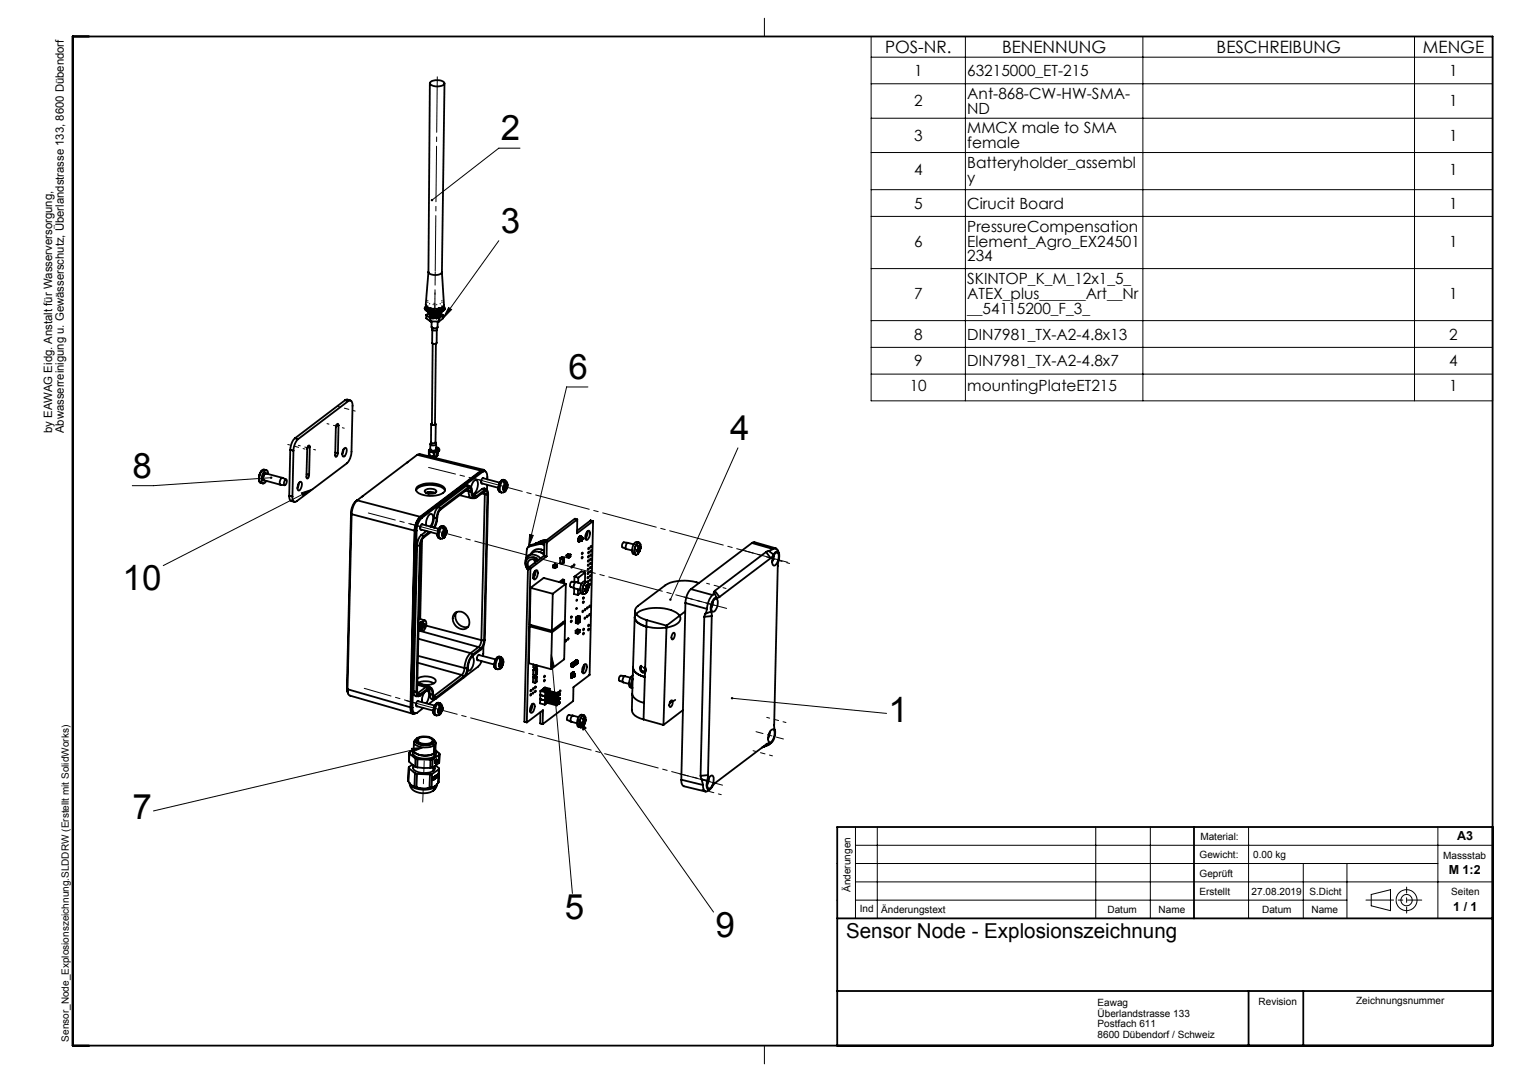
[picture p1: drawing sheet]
<svg xmlns="http://www.w3.org/2000/svg" width="420mm" height="297mm" viewBox="0 0 420 297" stroke-linecap="round" stroke-linejoin="round" font-family="sans-serif">
<g fill="none" stroke="#000" stroke-width=".27">
<path d="M210 5v5M239.3 10h170.7v100h-170.7zM239.3 15.7h170.7M265.2 10v100M313.9 10v100M388.5 10v100M239.3 23h170.7M239.3 32.5h170.7M142.8 40.7h-5.8l-18.3 14.2M239.3 41.9h170.7M239.3 52.1h170.7M239.3 59.4h170.7"/>
<path d="M137 66.1l-15.3 21.3M239.3 73.7h170.7M123.2 84.4l.8 .6-2.3 2.4zM239.3 88h170.7M239.3 95.4h170.7M161.5 106.2h-5.9l-10.4 43.9M239.3 102.7h170.7M74.5 131.1l-32.3 2.2h-5.9M82.8 135.3l3.2-1.1-2.7 2zM86 134.2l-41.2 21.1M202.7 122.9l-18.6 41.7M145.5 146.7l1 .3-1.3 3.1z"/>
<path d="M151.4 179.7l5.8 65.5M151.4 179.7l.9 3.2-1 .2zM158.7 197.4l37.3 53M158.7 197.4l2.3 2.4-.8 .6zM201.1 191.7l42.4 4.1M113 205.4l3.4-.3-3.1 1.3zM116.4 205.1l-74.2 17.5M229.8 237h.2M235 232h175M235 237h160M235 227v25.1M241 227v25.1"/>
<path d="M301 227v25.1M316 227v25.1M343 227v25.1M358 237v15.1M370 237v15.1M395 227v25.1M229.8 247.1h.2M235 242.1h175M235 247.1h135M376.7 245.5l5.3-1.3v5.8l-5.3-1.4zM210 287v5"/>
<circle cx="386.4" cy="247.1" r="1.55"/>
<circle cx="386.4" cy="247.1" r="2.87"/>
</g>
<path d="M119.4 87.4l.1-7M386.4 243.5v7.1" fill="none" stroke="#000" stroke-width=".27" stroke-dasharray="15.2 1.3 1.3 1.3" stroke-dashoffset="13.6"/>
<path d="M117.5 86.6v-4.2M117.5 87v-4.1M118 87.4v-4.1M118.9 87.7l.1-4.2M119.2 87.3v-4.1M119.9 87.7l.1-4.2M120.9 87.4v-4.1M121.4 86.6v-4.2M121.4 87.1v-4.2" fill="none" stroke="#000" stroke-width=".27" stroke-dasharray="15.2 1.3 1.3 1.3" stroke-dashoffset="15.1"/>
<path d="M120.1 20.8l-.5 53.9" fill="none" stroke="#000" stroke-width=".27" stroke-dasharray="15.2 1.3 1.3 1.3" stroke-dashoffset="-.2"/>
<path d="M119.4 85.7l.2-11" fill="none" stroke="#000" stroke-width=".27" stroke-dasharray="15.2 1.3 1.3 1.3" stroke-dashoffset="11.6"/>
<path d="M212.8 153.5l-8.2-2.3M196.2 166.1l-8.3-2.2M195.1 214.5l-8.3-2.1" fill="none" stroke="#000" stroke-width=".27" stroke-dasharray="15.2 1.3 1.3 1.3" stroke-dashoffset="12.9"/>
<path d="M213.5 150.9l-5.3-1.4M216.9 154.7l-5.3-1.5M199.4 161.5l-5.3-1.4M215.9 198.3l-5.3-1.4M198.1 218.1l-5.3-1.4M212.2 207.5l-5.3-1.4" fill="none" stroke="#000" stroke-width=".27" stroke-dasharray="15.2 1.3 1.3 1.3" stroke-dashoffset="14.4"/>
<path d="M207.7 200.8l7.5 2.1" fill="none" stroke="#000" stroke-width=".27" stroke-dasharray="15.2 1.3 1.3 1.3" stroke-dashoffset="13.2"/>
<path d="M129.5 131.1l86.8 23.2M112.7 143.8l86.9 23.2M111.6 192.3l86.9 23.2" fill="none" stroke="#000" stroke-width=".27" stroke-dasharray="15.2 1.3 1.3 1.3" stroke-dashoffset=".8"/>
<path d="M117.7 128.3l14.8 3.7M101.2 140.8l14.6 3.8M100.1 188.9l14.5 4.2" fill="none" stroke="#000" stroke-width=".27" stroke-dasharray="15.2 1.3 1.3 1.3" stroke-dashoffset="7.6"/>
<path d="M116.5 208.8l-.4 11.4" fill="none" stroke="#000" stroke-width=".27" stroke-dasharray="15.2 1.3 1.3 1.3" stroke-dashoffset="11.5"/>
<path d="M89.8 116.3l4.8 1.2M92.8 111.6l4.8 1.2M79.1 122l4.7 1.3M82 122.2l4.7 1.3" fill="none" stroke="#000" stroke-width=".27" stroke-dasharray="15.2 1.3 1.3 1.3" stroke-dashoffset="14.7"/>
<path d="M375.2 247.1h15.3" fill="none" stroke="#000" stroke-width=".27" stroke-dasharray="15.2 1.3 1.3 1.3" stroke-dashoffset="7.7"/>
<g fill="none" stroke="#000" stroke-width=".5">
<path d="M20 10h390v277h-390zM118.1 22.8l-.4 51.9M118.3 22.5a3.5 3.5 0 0 1 3.7 .1l.1 .3a2.84 2.84 0 0 1-4 .1zM122.1 22.9l-.7 51.8a2.53 2.53 0 0 1-3.7 0M117.7 74.6l-.8 9a2.02 2.02 0 0 0 2.4 1.2h.7a2.13 2.13 0 0 0 2-1.1l-.6-9M116.7 84.6v.1a3.8 3.8 0 0 0 4.7 .8 .88 .88 0 0 0 .8-.9M117 84l-.3 .6a2.67 2.67 0 0 0 2.8 1.2l.7-.1a2.03 2.03 0 0 0 2-1.1l-.4-.6M117.1 86.5l1.2 .8M117.1 86.5v.9l1.2 .8M117.1 84.1v.2l.6 .6M117.2 84.4l-.1 .5 .4 .5M117.4 85.5a4.6 4.6 0 0 0 4.1 0"/>
<path d="M117.4 84.6v.4l.3-.1M117.4 84.6l-.1 .2M117.4 84.6h.1M117.7 84.9l.6 .3M117.9 85.4h.1M117.9 85.3v.1M117.9 86.1h.1M118 85.6l.1 .3 .8 .2 1.5-.1M118 86.1l.1 .3 .8 .3 1.4-.2M118 85.7l.1 .3 .8 .2 1.5-.2M118 85.4h.1M118 85.3l.3 .2"/>
<path d="M118 85.9v.3l.5 .3 .9 .1 .9-.2M118 85.8l-.9 .7M118.1 86.4l.1 .4 .5 .2M118.2 85.2l-.3 .1M118.3 84.6v.1M118.3 87.3v.9M118.3 87.3h2.3M118.3 88.2l2.3 .1M118.3 84.7h.1M118.3 84.7v.5M118.3 85.2h.1M118.3 85.2l.8 .2"/>
<path d="M118.3 85.2l1.2 .1 1.1-.1M118.3 85.2l-.4 .2M118.5 86.6h.1M118.5 86.1h1.4M118.6 88.2l-.1 1.5a1.18 1.18 0 0 0 1.7 .1v-1.5M118.6 89.8l.1 .7M118.7 90.5a.93 .93 0 0 0 1.3 0M118.7 90.5v3.6a.81 .81 0 0 0 1.2 0l.1-3.6M118.9 94.3l-.3 22.2 .4 .1 .5-.2 .2-22.1M119.1 85.3l-.1 .4-1.1-.3M119.8 85.3l.2 .4M120.1 86.1l-.1 .1"/>
<path d="M120.1 86.6h-1.5M120.2 89.8l-.2 .7M120.3 85.2l-.5 .2M120.3 86.9l-1.6 .1M120.3 87h-1.6M120.3 86.4v.1M120.3 86.9v.1M120.4 85.5l-.5 .2M120.4 85.5v.1M120.4 86h.1M120.5 84.7h.1M120.5 86.4a1.83 1.83 0 0 1-2.2 .1"/>
<path d="M120.5 85.8l-.1 .2M120.5 85.9l-.8 .4h-.9l-.5-.2M120.5 85.2l.4 .2M120.5 85.4v.1M120.6 84.7v.5M120.6 87.3v1M120.6 85.2h.1M120.6 85.3l-.2 .2M120.6 84.7h.1M120.7 85.2l.2 .1M120.7 85.8l-.3 .2M120.7 85.3l-.3 .3"/>
<path d="M120.8 86.1l.1 .1M120.9 86l-.6 .4M120.9 86.4l-.6 .5M120.9 86.4l-.6 .6M120.9 85.4h.1M120.9 85.9l.8 .6M120.9 85.9l-.6 .6M120.9 85.3l.1 .1M120.9 85.3v.1M121 85.4l-1 .3M121.5 84.6h.1M121.5 84.6v.4l-.4-.1"/>
<path d="M121.5 84.6l.1 .2M121.6 84.4l.1 .2a.67 .67 0 0 1-.4 .9M121.7 86.5l-1.1 .8M121.7 86.5v.9l-1.1 .9M121.7 84.2l-.5 .7-.6 .3M92.4 116.6l.6 .2M93 116.8l-.1-.4h-.3l-.3 .9-.1 8.1 .4-.2 .2-.8M93 116.8l-.2 7.6M94.8 109.9l.6-.2 .9 .2M94.8 109.9l.9 .2M94.8 109.9l-13.8 10.4M95.7 110.1l.6-.1 .5 1-.2 13a4.7 4.7 0 0 1-1.3 3.2l-13.8 10.4a.75 .75 0 0 1-.9 0 .75 .75 0 0 1-.3-.9v-.4"/>
<path d="M95.7 110.1l-13.8 10.4M118.4 116.4v5M118.6 116.2l-.1 .1a.63 .63 0 0 0 .6 .5 .63 .63 0 0 0 .6-.3l-.2-.3M119.7 116.4l-.1 5M71.8 129.3a3.4 3.4 0 0 0-.6 2.5M72.3 128.9a2.84 2.84 0 0 0-.9 3.5M72.5 131.8h.1M72.5 131.8l4.5 1.3M73.1 130v-.1a1.21 1.21 0 0 0-.5 2M73.2 129.1l-.6-.2a2.53 2.53 0 0 0-1 3.6l.6 .2M73.7 130.1l-.4-1a1.8 1.8 0 0 0-1.4 2v1l.3 .6a.94 .94 0 0 0 1-.7M77.1 133.1l1.1 .1"/>
<path d="M77.6 131.2a1.33 1.33 0 0 0-.5 1.9M77.6 131.2l-4.6-1.2a1.44 1.44 0 0 0-.5 1.8M77.6 131.2l1 .4M78.4 131.7l.1-.1a.93 .93 0 0 1-.4 1.6l-.1-.7zM79.4 136.1l.4 1.3 1.1 .4M79.4 136.1l.9 .2M79.7 123.5l.9 .2M79.7 123.5l-.3 12.6M80.6 123.7l-.3 12.6M81 120.3a4.7 4.7 0 0 0-1.3 3.2M81 120.3l.9 .2M81.9 120.5a4.5 4.5 0 0 0-1.3 3.2"/>
<path d="M82.1 132.6l-.4 1.4M82.3 132.3l.3-.1a1.7 1.7 0 0 1-.5 2.5 1.6 1.6 0 0 1 .2-2.4zM84.2 130.2l.7 .1M84.6 122.6l.5 .1M85.1 122.7l-.2-.4-.5 .7-.1 8.3 .4-.1 .2-.9M85.1 122.7l-.2 7.6M92.1 124.2l.7 .2M94.4 123.3l-.4 1.4M94.4 123.3l.5-.4a1.7 1.7 0 0 1-.5 2.4 1.57 1.57 0 0 1 0-2zM98.1 137.3a4.1 4.1 0 0 0-1.7 3.6M98.1 137.3a5.5 5.5 0 0 0-1.5 3.8M98.1 137.3l17.3 4.5"/>
<path d="M99.7 136.2l-.3 .1M112 126.9l-.2 .1M114.3 134.6a4.5 4.5 0 0 1 4.5-1.5l.8 .1a3.2 3.2 0 0 1 2.6 1.5M114.6 133.7a7 7 0 0 1 7.4 .1 1.05 1.05 0 0 1 .2 1.1 1.05 1.05 0 0 1-1 .7 7.4 7.4 0 0 1-6.5-.5 .93 .93 0 0 1-.1-1.4zM114.6 124.8l-16.5 12.5M114.6 124.8l17.6 4.4M115.3 124.7l-.7 .1M115.3 124.6l2.6 .7M116.7 134.6a2.64 2.64 0 0 1 3.2 .2 1.55 1.55 0 0 1-2.1 .7 .89 .89 0 0 1-1.1-.9zM117 135.3l1.3-.3 1.2 .3M117.5 135.1l-.1 .3M117.8 123.8v1.3"/>
<path d="M117.8 125.2h.1M117.8 125.2l.1 .1M117.9 123.8l-.1 1.4M117.9 135l-.1 .5M117.9 123.5v.3M117.9 125.3h.1M117.9 123.7l1.2 .3M117.9 123.7v.1M117.9 125.3l1.2 .3M117.9 123.5l.1 .1M118 123.6l-.1 .1M118 125.4l1.1 .3"/>
<path d="M118 123.6l1.2 .3M118.1 124.1a.69 .69 0 0 1 1 .3 .69 .69 0 0 1-.6 .9l-.6-.5zM118.1 124.1a.74 .74 0 0 0 0 .9 .74 .74 0 0 0 .9 .2M118.2 123.3l-.3 .2M118.2 121.9v1.5a1.18 1.18 0 0 0 1.6 0v-1.4M118.3 123.3v.1a.93 .93 0 0 0 1.4 .1M118.4 121.4a.81 .81 0 0 0 1.2 0M118.4 121.4l-.2 .5M119.1 125.6l.2 .1M119.1 124l.1 .1M119.2 123.9l-.1 .1M119.2 125.6h.2"/>
<path d="M119.2 124.1v1.5M119.2 123.9h.1M119.2 125.6h-.1M119.3 123.9l.1 .1M119.3 125.7l13.6 3.3M119.4 124.1h-.2M119.4 124.1v1.5M119.4 125.6l-.1 .1M119.4 124v.1M119.6 121.4l.2 .5a.98 .98 0 0 1-1.6 0M119.8 123.2l.2 .1zM119.8 123l.6 .6-.1 .7"/>
<path d="M119.8 123a.58 .58 0 0 1 .8 .2 .58 .58 0 0 1-.2 .8M120 123.3l.2 .1M120.1 123.3l-.8 .6M120.1 125.1l-.8 .6M120.1 125.1h.1M120.2 123.5h.1M120.2 123.4l-.8 .6M120.2 123.4v1.6M120.2 125l-.1 .1M120.2 123.5v1.5M120.2 123.6v.8M120.4 139.2a3.9 3.9 0 0 0-1.2 2.9"/>
<path d="M120.4 139.2l.6 .3M121 139.5a3.7 3.7 0 0 0-1.1 2.7M126.3 135.9l3.2 .8M127.9 134.7l.8 .2M128 133.4l.4-.2 .9 .4M128 133.4l-7.6 5.8M128 133.4l.7 .3M128.6 134.2l.1 .7M128.7 133.7l.4-.1 .3 .1 .2 .5a1.98 1.98 0 0 0 .8 2.2l.5-.2M128.7 133.7l-7.7 5.8M128.7 134.9l.1 1a.99 .99 0 0 0 .8 .9h.7M128.7 134.9l.8 .1"/>
<path d="M129.4 133.7a2.31 2.31 0 0 1 1.3-2 1.43 1.43 0 0 1 .5 2 2.03 2.03 0 0 1-1.4 1.9M129.5 135l-.2-.9-.3-.2-.3 .2-7.7 5.8a4 4 0 0 0-1 3.3l-.7 1.6M129.5 135v.9l.4 .7 .4 .2 3.1-2 .4 .4 .1 .5M130.2 135.9l-.3 .1M130.2 135.9l.7 .3M132.2 129.2l.5-.3 .6 .5M132.2 129.2l-16.8 12.6M132.2 129.4l-16.8 12.7M132.2 129.4l.4 .1M132.3 132.7l4.6 1.2M132.4 135.4l.8 .2M132.5 134.2l.6 .3"/>
<path d="M132.5 134.2l-2.3 1.7M132.6 129.5l.5-.2a2.01 2.01 0 0 1 .7 2.3M132.6 129.5l-16.7 12.7M132.7 131.3l4.6 1.2M132.8 131.3a.91 .91 0 0 0-.4 1.4h.1M133 134.9l.2 .7M133.1 134.1l-.6 .1M133.1 134.5l.4-.1 .3 .1 .3 1.1-.9 40.1a4.8 4.8 0 0 1-3.3 4.3 5.3 5.3 0 0 0-1.5 4.1l-.6 1.4-.3 .4-7.7 5.9-.4 .1-.3-.1-.3-1.1M133.1 134.1l.6 .3M133.1 134.5l-2.2 1.7M133.2 135.6l.7 .1M133.2 135.6l-1 40.1"/>
<path d="M133.2 129.3l-.6-.1-.4 .2M133.8 133.1v1.4M133.9 135.7l-.9 40.1M136.9 134.2l.4 .9M137.3 135.1l.4 .1M137.8 131.9a2.91 2.91 0 0 0-.8 2.8M138.2 134.2l.1 .1M138.3 133.8h.1M138.3 134.3h-.1M138.3 133.9l.4 .1M138.3 133.8v.5M138.3 133.8l-.1 .5"/>
<path d="M138.3 133.9l.3 .2M138.3 133.8l.7 .2M138.4 132.2l.3 .5M138.4 132.2h.1M138.6 134.9h.1M138.6 131.8a1.94 1.94 0 0 1 .2 3M138.6 131.8a2.43 2.43 0 0 0-1.1 3.3h.9M138.6 131.8a.83 .83 0 0 0-1.2 .6l-.4 1.1a1.53 1.53 0 0 0 .3 1.6M138.6 134.1h.1M138.6 132.1l.3 .4M138.6 134.8h.1M138.6 133.6l-.3 .2"/>
<path d="M138.6 134.1l-.4 .1M138.6 132.1v.5M138.6 132l.4 .5M138.6 132l-.2 .2M138.6 134.8l-.3 .3M138.6 134.1l.1 .1M138.6 133.6h.1M138.6 132h.1M138.6 132v.1M138.6 134l.1 .2M138.6 134.1l-.4 .2M138.6 134v.1"/>
<path d="M138.7 132.7l-.5 1.4 .1 .6 .3 .1M138.7 132.7v.6M138.7 132.7h.1M138.7 133.6l.4 .1M138.7 133.1l.3 .1M138.7 133.3l-.1 .3M138.7 134.2l-.1 .6M138.7 133.4l.6 .1M138.8 134.8l-.2 .1M138.8 133.2l.2 .1M138.9 134.6h.1M138.9 134.6l-.3 .3"/>
<path d="M138.9 132.5h.1M138.9 134.6l-.1 .2M138.9 132.5l.1 .7M139 132.5l.3 .1 .1 .6-.5 1.4M139 133.2l.1 .1M139 134h.1M139 132.5v.6M139 134l-.1 .6M139 133.1l.1 .1M139 133.1v.1M139.1 133.7l-.1 .3M139.1 133.7h.1"/>
<path d="M139.1 133.3h-.1M139.1 133.2v.1M139.3 133.5h.1M139.3 133.5l-.2 .2M139.3 133h.1M139.3 133v.5M139.3 133l-.2 .2M96.4 140.9l.2 .2M96.4 140.9l-1.1 48M96.6 141.1l17.3 4.6M96.6 141.1l-1.1 48.1M113.9 145.7l-1.2 48.5"/>
<path d="M114 145.6l-1.1 48.5M114 145.6l.4 .1M114.4 145.7l-1.1 48.5M114.6 149.7l-1 40.1M114.6 149.7l.7 .1M115.3 149.8l-.9 40.1M115.4 141.8a5.3 5.3 0 0 0-1.5 3.9M115.4 142.1a5.3 5.3 0 0 0-1.4 3.5M115.4 142.1l.5 .1M115.6 149.2l-.5 20.7M115.6 145.3l4.6 1.3M115.7 146.9a3.9 3.9 0 0 0-1.1 2.8"/>
<path d="M115.7 146.9l.7 .3M115.9 142.2a4.9 4.9 0 0 0-1.5 3.5M115.9 148.1l-.5 21.8M116 143.9l4.5 1.3M116.1 144a.86 .86 0 0 0-.5 1.4h.1M116.4 147.2a3.7 3.7 0 0 0-1.1 2.6M117.1 144.2a3.1 3.1 0 0 1 1.3-3.2 2.44 2.44 0 0 1-.1 3.4l-.1 .1M117.2 145.8l-1.5 1.1M118 146l-1.6 1.2M118.3 146.1a4.2 4.2 0 0 0-2.7 2.9l-1 40.8 .2 .8 .2 .1 .4-.1M119.2 142.1l-.1 .9-.7 1.6M119.2 142.1l.7 .1"/>
<path d="M119.9 142.2l-.1 1-.6 1.6M120.2 146.9l.1 .5 .3 .3M120.2 146.7l.2 .8 .2 .2M120.2 146.7l.1 .7M120.6 147.7l.4 .1M121 147.8h.1M121.1 144.5l-.7 .9-.2 1.3M121.5 146.5h.1M121.5 146.9v.1M121.5 146.9h.1M121.5 146.6l.4 .1M121.5 146.5v.5"/>
<path d="M121.5 146.5l.7 .2M121.6 147.8h-.6M121.6 144.8l.4 .6M121.6 144.8l.1 .1M121.7 144.9l.2 .5M121.7 144.9h.1M121.8 147.6h.1M121.9 144.5a1.94 1.94 0 0 1 .2 3M121.9 144.6l.3 .6M121.9 144.6l-.3 .2M121.9 147.5l-.4 .3M121.9 144.5a.86 .86 0 0 0-1.3 .6l-.4 1.6"/>
<path d="M121.9 146.7v.1M121.9 144.6v.1M121.9 144.7l.2 .5M121.9 147.4v.1M121.9 144.5a2.4 2.4 0 0 0-.9 3.3M121.9 146.3l-.4 .2M121.9 146.7l-.4 .2M121.9 144.7l-.2 .2M121.9 144.7v.6M121.9 146.8l.1 .1M121.9 146.3h.1M121.9 145.4h.1"/>
<path d="M121.9 146.7l.1 .2M121.9 146.7h.1M121.9 145.4l.1 .6M121.9 146.8l-.4 .2M122 145.4l-.5 1.4 .1 .5 .3 .2M122 146.3l.3 .1M122 146.9h.1M122 146.9l-.1 .6M122 145.8h.2M122 146l-.1 .3M122 146.1h.6M122.1 147.5l-.2 .1"/>
<path d="M122.1 147.2h.1M122.1 147.2l-.3 .4M122.1 145.9l.2 .1M122.1 145.2h.1M122.1 145.2l.1 .6M122.2 147.2l-.1 .3M122.2 145.2a1.32 1.32 0 0 1 0 2M122.2 146.7h.1M122.2 145.2l.1 .6M122.2 146.7l-.1 .5M122.2 145.8l.1 .2M122.3 146.7l-.1 .5"/>
<path d="M122.3 145.8l.1 .1M122.3 145.8h-.1M122.3 145.9v.1M122.3 145.9h.1M122.3 146.4l-.1 .3M122.3 146.4h.1M122.4 145.9l-.1 .1M122.4 146.4l-.1 .3M122.6 146.1h.1M122.6 146.1l-.3 .3M122.6 146.2l-.2 .2M122.6 145.7v.4"/>
<path d="M122.6 145.7v.5M122.6 145.7l-.2 .2M145 155.9l-1 42.2 .7 .2M145 155.9l.7 .2M145.1 155.9h-.1M145.1 155.9l.7 .1M145.2 150.1l-.5 .5-.2 2.7M145.7 156.1l-1 42.2M145.8 156l-.1 .1M146.5 157.6l.5 .1M146.6 157.5h.4M146.8 153.6l.2 .8"/>
<path d="M146.8 156.9h.3M146.9 156.8l.5-.3a1.71 1.71 0 0 1-.7 2.5l-.3-1zM147 156.7v.9l-.5 1.1M147.2 149.1l-.2 .2M147.5 154a1.46 1.46 0 0 0-2-.2 1.46 1.46 0 0 0-.3 2M148.2 151.5h.2M148.5 149.3l.8 .2M148.5 149.3l-3.3 .8M148.5 153.2a2.32 2.32 0 0 0-2.9-.8 2.32 2.32 0 0 0-1.2 2.8l.6 1.2a1.96 1.96 0 0 1-.5-2.3 1.96 1.96 0 0 1 2.1-1.1l1.3 .7M148.6 151.6l.9 .4M148.6 150.8l.2 .1M149.1 148.8l.4 .1"/>
<path d="M149.1 148.8l-3.3 .8-.6 .5M149.1 148.8l-.6 .5M149.3 149.5l.2 .2M149.4 148.6h.3M149.4 148.6l-2.2 .5M149.4 148.6l-.4 .2M149.4 152.5l-4.3 3.4M149.4 152.5l.7 .2M149.5 152.3a2.86 2.86 0 0 0-4.5 .3M149.5 151.2a2.38 2.38 0 0 0-3.6 .8M149.5 149.3l-.2 .2M149.5 148.7l-.1 3.8"/>
<path d="M149.5 148.7l.7 .2M150 148.3l-1 .1-1 .5M150.1 148.3a2.62 2.62 0 0 0-2.1 .6M150.1 152.7l-4.3 3.3M150.2 148.9l-.1 3.8M151.9 155.2l.6 .2M151.9 155.2v.6l.6 .1M152.5 155.4v.5M153 155v.6l-.5 .3M153 155l-.5 .4M153 155l-.6-.2-.5 .4M153.9 153.2l-.1 1.4 .7 .2"/>
<path d="M153.9 153.2l.6 .2M154.5 153.4v1.4M155 153l-.5 .4M155 153l-.1 1.4-.4 .4M155 153l-.7-.1-.4 .3M155 159.2l-1 .7M155 159.2v1M155 159.2l-.4-.1-1 .7M155.6 152.4l.6 .2M155.6 152.4v.6l.6 .1M156.2 152.6v.5M156.7 152.2l-.5 .4"/>
<path d="M156.7 152.2l-.6-.2-.5 .4M156.7 152.2v.6l-.5 .3M157.1 155.4v.3l-.1 .1zM157.7 154.9l.1 .1-.2 .4zM157.8 158.3l1.1 .3M157.8 158.3v1.4M158.2 159.8l-1.1-.1a1 1 0 0 0-.4 1.3l1.1 .5M158.6 142.6l-8.4 6.3M158.6 142.6l-.1 3.8 4.4-3.3M158.6 142.6l-.7-.2-8.4 6.3M158.9 148.1h.1M158.9 158.6l-.1 1.4"/>
<path d="M158.9 148.6l.2 .1M158.9 147.7v.3M158.9 148.1v.5M158.9 148v.1M158.9 147.7h.2M158.9 148h.1M159 147.5l-.1 .2M159 148.7l.1 .1M159 148l-.1 .3v-.2M159 147.5l.1 .1M159 148l-.1 .1M159 147.4v.1"/>
<path d="M159 147.5h.1M159 147.4h.1M159.1 148.7h.1M159.1 147.7v1M159.1 148.7v.1M159.1 147.4v.1M159.1 147.6v.1M159.4 147.7l.2-.2-.3 .3v.6zM159.4 148.5h.2M159.5 148.5l-.4 .2M159.5 147.1l.2 .1M159.5 147.1l-.5 .3"/>
<path d="M159.5 147.2l-.4 .3M159.5 147.1l-.4 .3M159.5 147.1v.1M159.6 147.5a.57 .57 0 0 0-.3 .9M159.6 148.1v.1M159.6 147.2l.2 .3M159.6 147.5a.53 .53 0 0 0-.4 .4 .53 .53 0 0 0 .2 .5M159.6 147.9h.1M159.6 147.2l-.5 .4M159.7 147.5a.69 .69 0 0 0-.3 1M159.7 147.5l.2 .1M159.7 147.9l.1 .2"/>
<path d="M159.7 147.9l-.1 .3M159.8 147.6a.46 .46 0 0 1 .2 .5 .46 .46 0 0 1-.4 .4zM159.8 147.5h.1M159.8 147.7a.44 .44 0 0 1 .1 .4 .44 .44 0 0 1-.3 .3zM159.8 148.1h.1M159.8 148.1l-.2 .1M159.9 152.8l.1 .3-.2 .2zM159.9 151.7l.2 .1-.3 .3zM160 147.7l-.1-.1a.47 .47 0 0 0-.4 .4 .47 .47 0 0 0 .3 .5M160.3 159.6l1 .1a2.36 2.36 0 0 0-.9 3.4l-.7-.2a2.44 2.44 0 0 1 .6-3.3zM160.7 157.1l-1-.3-1.9 1.5M160.7 157.1l-1.8 1.5"/>
<path d="M160.7 157.1v2.5M160.9 159.8h.3a2.18 2.18 0 0 1-.2 2.9l-.6 .4a2.57 2.57 0 0 1 .5-3.3zM161.3 145.9l.4-.2a1.71 1.71 0 0 1-.7 2.5l-.2-1zM161.3 159.8l.2-.3v.4M161.4 145.8l-.1 .9-.5 1.2M161.4 158.4l.2 .1-.2 .3zM161.5 157.2l-.1 .4zM161.5 156.1l.1 .2-.1 .2zM161.6 153.8l.1 .3-.2 .1zM161.6 154.9l-.1 .5zM161.6 152.6l.1 .3-.2 .2zM161.7 151.5l-.1 .4z"/>
<path d="M161.7 150.4l.1 .2-.2 .2zM162 159.1h.2l-.2 .4zM162.1 157.9l.1 .2-.2 .2zM162.1 154.5l.2 .1-.1 .3zM162.1 156.7l.1 .2-.1 .3zM162.2 142.9l.7 .1M162.2 142.9l-3.7 2.8M162.2 142.9l.7 .2M162.2 152.2h.1l-.1 .4zM162.2 153.3l.1 .2-.2 .2zM162.2 155.6l-.1 .4zM162.2 149.9l.2 .1-.1 .3z"/>
<path d="M162.3 151l-.1 .4zM162.9 143l-.9 42.2-4.5 3.4-.1 3.8-8.4 6.4M162.9 143v.1M172 150.7l1.6 .4M172.5 149a1.24 1.24 0 0 0-.5 1.7M172.5 149l-1.1-.1a.97 .97 0 0 0-.4 1.3l1 .5M172.5 149l1.6 .4M174.6 148.8l.9 .1a2.33 2.33 0 0 0-.8 3.4l-.7-.2a2.28 2.28 0 0 1 .6-3.3zM174.9 149.3l.6-.4a2.03 2.03 0 0 1 .1 2.5l-.4 .7-.5 .2a2.45 2.45 0 0 1 .2-3zM175.3 150l.2-.2 .2 .6 .2-.4v.5l-.5 1.2 .1-.6-.5 .2a.41 .41 0 0 1 0-.4 .41 .41 0 0 1 .4-.2zM206.6 149l.5-.2 6 1.7M206.6 149l5.8 1.7"/>
<path d="M206.6 149l-16.8 12.7M210.4 151.5l-14 10.7M210.4 151.5l1.3 1.7M211.1 151.2l-.7 .3M211.1 151.2l1.4 1M211.7 153.2l-14.1 10.7M212.4 150.7l-1.3 .5M212.4 150.7l.4-.2a1.36 1.36 0 0 1 1.1 1.3M212.5 152.2a1.02 1.02 0 0 1 1.2-.8 3.9 3.9 0 0 1 0 3.2l-1 45.3a3.7 3.7 0 0 1-1.1 4.2h-.3M212.5 152.2l-.8 1M212.6 152.3l-.5 2M213 151.8l.6-.1a2.77 2.77 0 0 1-.9 3.6l-.3-.1a2.97 2.97 0 0 1 .6-3.4z"/>
<path d="M114.9 175.3l14.4 4M115 172.9l1 .3M115 173.1l16.4 4.5M115 169.8l1.8 .5M115.5 173.1l.5 .1M115.6 170.7a1.95 1.95 0 0 0-.1 2.4M115.6 170.7l.4 .2M115.6 170.7l-.1 2.4M116 170.9l.6-.6a1.33 1.33 0 0 1 .3 2l-.4 .6-.5 .3M116 170.9v2.3M116.4 171.2a.61 .61 0 0 1 .3 .6 .61 .61 0 0 1-.5 .5l-.1-.3zM117.1 171.7l15.1 4"/>
<path d="M124.9 168.3a2.7 2.7 0 0 1 3.3 .6 2.7 2.7 0 0 1 .2 3.4 2.73 2.73 0 0 1-3-.2 2.73 2.73 0 0 1-1-2.8zM125.4 168a2.83 2.83 0 0 0 .3 3 2.83 2.83 0 0 0 2.9 1M129.3 179.3a5.7 5.7 0 0 0-1.7 4.1M129.3 179.3l.6 .3M129.9 179.6a5.7 5.7 0 0 0-1.6 3.9M131.4 177.6l-2.1 1.7M131.4 177.6l.7 .3M131.6 179.8l4.6 1.2M131.7 179.8a.93 .93 0 0 0-.5 1.5l.1-.1M132.1 177.9l-2.2 1.7M132.2 175.7l-.2 1.1-.6 .8M132.2 175.7l.8 .1"/>
<path d="M132.8 177.3l-.1 2.8M133 175.8a2.93 2.93 0 0 1-.9 2.1M145.5 171.9l-.2 10.2 6.1 1.6M145.5 171.9l6.1 1.7M145.7 161.4l-.2 10.1 6.1 1.6M145.7 161.4l6.1 1.6M145.9 171.6l-.4 .3M151.6 173.6l-.2 10.1M151.8 163l-.2 10.1M154.8 170.7l.4 .1M155.2 170.8l-.2 10.2-3.6 2.7M155.2 170.8l-3.6 2.8"/>
<path d="M155.4 175.7h.1l-.1 .4zM155.4 160.3l-3.6 2.7M155.4 160.3l-.2 10.1-3.6 2.7M155.4 160.3l-6.1-1.7-3.6 2.8M156 175.2l.2 .1-.2 .3zM156.8 170.4h.2l-.2 .4zM156.9 169.2l.2 .1-.3 .3zM157.7 161.5v1.6l1.1 .2M158.1 173.1v.7l.6 .2M158.1 173.1l.6 .2M158.2 170.4l.6 .1M158.2 170.4v.6l.6 .2"/>
<path d="M158.2 169.5v.6l.6 .2M158.2 169.5l.6 .1M158.3 166.9l.1 .3zM158.4 164.6h.1l-.1 .4zM158.4 170.2l-.2 .2M158.7 173.3v.7M158.8 161.8v1.5M158.8 170.5v.7M158.8 169.6v.7M159.1 170l.2 .1M159.3 172.9l-.7-.1-.5 .3M159.3 172.9l-.6 .4"/>
<path d="M159.3 172.9l-.1 .7-.5 .4M159.3 169.2l-.5-.2-.6 .5M159.3 169.2l-.5 .4M159.3 169.2v.7l-.5 .4M159.3 170.1v.7l-.5 .4M159.3 170.1l-.5 .4M159.5 162.7l-.7 .6M159.8 160.2l-1.5-.4a1.17 1.17 0 0 0-.5 1.7l1.5 .4M160 167.7h.2l-.2 .4zM160.2 165.1h.1l-.1 .5zM160.2 173.7h.2l-.2 .5zM160.2 163.9l.2 .2-.2 .3z"/>
<path d="M160.2 172.6h.2l-.2 .4zM160.7 167.2l.1 .2-.2 .2zM160.7 169.5l.1 .2-.2 .2zM161 160.8l.3-.3 .1 .7 .2-.4v.5l-.5 1.2 .1-.6h-.2a.24 .24 0 0 1-.3 .2 .24 .24 0 0 1-.1-.3 .24 .24 0 0 1 .3-.2l.3-.2zM161.3 169v.4zM161.3 166.7l.1 .2-.1 .2zM161.5 172.7l.2-.1-.1 .5zM161.7 171.4l.1 .3-.2 .2zM161.9 168.5l.1 .2-.2 .2zM162 166.2l-.1 .4zM174.3 169.5l-.4 13.8M174.4 169.2a2.51 2.51 0 0 0 2.1 2.5l1.1 .3"/>
<path d="M174.4 167.6v1.8M174.7 168.6a9 9 0 0 1 7.7-1.6l1.9 .5a3.8 3.8 0 0 1 2.6 2 2.59 2.59 0 0 1-2.5 2.4 11.6 11.6 0 0 1-9.2-1 1.55 1.55 0 0 1-.5-2.3zM177.6 170.2l-.8 27.3M177.6 170.2l5.5 1.5M183.1 171.7l-.9 27.3M184.9 173.7h.2a1.33 1.33 0 0 1-.4 1.8l-.2-.2v-.7zM188.2 167.8l-5.1 3.9M188.3 165.5l5.9 1.6M188.3 165.5l-1.2 48.5M189.8 161.7a5.5 5.5 0 0 0-1.5 3.8M189.8 161.7l5.9 1.6M192 160a11.9 11.9 0 0 0-9.3 .7l-7.5 5.6a1.57 1.57 0 0 0 .1 2.8l2.3 1.1"/>
<path d="M193.5 169.3l-1.1 43.7M193.7 168.5l-.2 .8M194.2 167.1l-.5 1.4M195.3 167.8l.2 1.3M195.3 167.8l-1.6 .7M195.5 169.1l-1 43.7M195.5 169.1l-2 .2M195.7 163.3a5.5 5.5 0 0 0-1.5 3.8M195.9 165l-.5 1.9M196 164.8l.6-.4h.2a2.76 2.76 0 0 1-.8 3.5h-.3a2.62 2.62 0 0 1 .3-3.1zM196.1 162.6l-.4 .7M196.1 162.6l.7 1.4"/>
<path d="M196.4 162.2l-.3 .4M196.4 162.2l1.2 1.7M196.8 164a2.23 2.23 0 0 0-1.5 2.3v1.5M197.6 163.9l-.8 .1M95.3 188.9l.3 1.5M95.3 188.9l.2 .3M95.5 189.2l.1 1.2 .6 .6 17.2 4.9M95.5 189.2l17.2 5M112.7 194.2l.3 1.3a.73 .73 0 0 0 1.2 .3M112.9 194.1l.1 .8 .2 .6 .3 .1M112.9 194.1l.4 .1M113.3 194.2l.4 1.4 .4 .2 2.2-1.5"/>
<path d="M113.5 195.7l.4 .1M113.6 189.8l.3 1.2 1.1 .1M113.6 189.8l.8 .1M114.4 189.9l.3 1.1 .3 .1 3.1-2 .4 .2 .2 .6 .1 .8M114.5 193.8l4.6 1.3M114.6 187.5l3.1 .9M114.6 188l2.3 .6M114.7 186.3a4.3 4.3 0 0 1 5 .4 1.42 1.42 0 0 1-1.7 1.3 4.3 4.3 0 0 1-3.3-.8M114.8 181.9l12 3.4M114.8 180l12.8 3.4M114.8 192.5l4.6 1.2M114.9 187.4a5 5 0 0 1 4.3 .2"/>
<path d="M115 192.5l-.1-.1a.93 .93 0 0 0-.4 1.6l.1-.1M116.6 190l-.1 .1a3.8 3.8 0 0 0-.6 2.7M116.9 188.6l.6-.2 .9 .4M116.9 188.6l-2.2 1.7 .7 .3M116.9 188.6l.7 .3M117.2 189.5h.1a2.44 2.44 0 0 1-.1 3.4l-.1 .1M117.6 188.9l.5-.2 .5 .2 .3 .7a1.78 1.78 0 0 0 .6 2l.3-.2M117.6 188.9l-2.2 1.7M117.7 189.3l.3 .5 .1 .8M118.1 190.6l.3 1.2 1 .1M118.1 190.6l.7 .1M119 195.4l.1 .5 .4 .4"/>
<path d="M119.5 196.3l.3 .1M119.6 191.8l-1.8 1.4M119.8 196.4h.1M119.9 193a2.82 2.82 0 0 0-.7 2.9M120.4 195h.1M120.4 195.4v.1M120.4 195.4h.1M120.4 195v.5M120.4 195l.7 .2M120.5 196.3l-.7 .1M120.5 193.4l.3 .5M120.5 193.4h.1"/>
<path d="M120.7 196.1h.1M120.8 193a1.94 1.94 0 0 1 .1 3M120.8 193.2l.3 .5M120.8 193.2l-.3 .2M120.8 196l-.4 .3M120.8 193a1.13 1.13 0 0 0-1.5 1.1l-.2 .6a1.37 1.37 0 0 0 .4 1.6M120.8 195.2v.1M120.8 193.2h.1M120.8 193.2l.2 .5M120.8 195.9v.1M120.8 193a2.4 2.4 0 0 0-1 3.4M120.8 195.2h.1"/>
<path d="M120.8 195.2l-.4-.1 .4 .1M120.8 194.8l-.4 .2M120.8 195.2l-.4 .2M120.8 193.2v.6M120.8 195.3l.1 .1M120.8 194.8h.1M120.8 193.9h.1M120.8 195.2l.1 .2M120.8 195.3l-.4 .2M120.8 193.9l.1 .6M120.8 193.9l-.5 1.4 .1 .5 .4 .2M120.8 194.8l.4 .1"/>
<path d="M120.9 194.5h.1M120.9 194.5l-.1 .3M120.9 195.4h.1M120.9 195.4l-.1 .6M120.9 194.3h.2M120.9 194.6h.5M120.9 196l-.1 .1M121 195.8h.1M121 195.8l-.3 .3M121 194.4l.2 .1M121 193.7l.1 .6M121 195.8l-.1 .2"/>
<path d="M121.1 193.7l.3 .1 .1 .6-.5 1.4M121.1 193.7h-.1M121.1 195.2h.1M121.1 193.7l.1 .6M121.1 195.2l-.1 .6M121.1 194.3h.1M121.1 194.3v.2M121.1 194.5h.1M121.2 194.3v.1M121.2 194.9l-.1 .3M121.2 194.9h.1M121.2 194.4l-.1 .1"/>
<path d="M121.2 194.4v.1M121.4 194.6h.1M121.4 194.6l.1 .1M121.4 194.6l-.2 .3M121.5 194.7l-.3 .2M121.5 194.2l-.1 .4M121.5 194.2v.5M121.5 194.2l-.3 .2M126.8 185.3l-7.7 5.8 .7 .3M126.8 185.3l.7 .3M127.5 185.6l-7.7 5.8M127.6 183.4l-.4 1.3-.4 .6"/>
<path d="M127.6 183.4l.7 .1M128.3 183.5l-.2 1.2-.6 .9M129.7 180.3a2.62 2.62 0 0 1-.6 3.7l-.3 .1-.4-.1M131.2 181.2l4.6 1.2M132.3 181.5l-1 1.5-3.6 2.7M135.8 182.7l.1 .5 .3 .4M136.2 183.6l.4 .1M136.6 183.7h.1M136.7 180.4a2.91 2.91 0 0 0-.8 2.8M137.1 182.3h.1M137.1 182.8h.1M137.1 182.4l.4 .2"/>
<path d="M137.1 182.3v.5M137.1 182.5l.4 .1M137.1 182.3l.7 .2M137.2 183.6l-.6 .1M137.2 180.7l.3 .6M137.2 180.7h.1M137.3 180.8l.2 .4M137.3 180.7v.1M137.4 183.4h.1M137.5 180.3a1.94 1.94 0 0 1 .2 3M137.5 180.3a1.1 1.1 0 0 0-1.5 1.2l-.1 .5a1.53 1.53 0 0 0 .3 1.6M137.5 182.6h.1"/>
<path d="M137.5 180.6l.3 .4M137.5 180.3a2.4 2.4 0 0 0-.9 3.4M137.5 182.2l-.4 .1M137.5 182.6l-.4 .2M137.5 180.6v.5M137.5 180.5l.3 .5M137.5 180.5l-.3 .2M137.5 183.3l-.3 .4M137.5 182.6l.1 .1M137.5 182.1v.1M137.5 180.5h.1M137.5 183.3h.1"/>
<path d="M137.5 182.1l-.4 .2M137.5 180.5l-.2 .2M137.5 180.5v.1M137.5 181.3l-.4 1.3 .1 .6 .3 .1M137.5 181.2v.1M137.5 181.3l.1 .6M137.5 182.1l.4 .1M137.6 181.6l.2 .1M137.6 181.9l-.1 .2M137.6 181.9h.1M137.6 181.9l-.1 .3M137.6 182.7l-.1 .6"/>
<path d="M137.6 181.9l.5 .1M137.7 183.3l-.2 .1M137.7 181.8h.2M137.7 183.1h.1M137.7 183.1l-.3 .3M137.8 181h.1M137.8 183.1l-.1 .2M137.8 181v.7M137.8 181l.3 .2 .2 .5-.5 1.4M137.8 181.7h.1M137.8 182.5h.1M137.8 181.7l.1 .1"/>
<path d="M137.8 181l.1 .7M137.8 182.5l-.1 .6M137.9 181.7l.1 .1M137.9 182.5l-.1 .6M137.9 182.2l-.1 .3M137.9 182.2l.1 .1M138 181.8h-.1M138 182.3l-.1 .2M138.1 182h.1M138.1 182l-.2 .2M138.2 182h.1M138.2 181.5v.5"/>
<path d="M138.2 182l-.2 .3M138.2 181.5l-.2 .3M144.7 198.3l4.5-3.4-.2 3.9M145.7 190.6l.2-.1-.2 .5zM145.8 189.4l.1 .2-.2 .2zM146.1 193.4l.4-.3a1.69 1.69 0 0 1-.7 2.5l-.2-.9zM146.2 193.3v.9l-.6 1.1M146.4 188.9l.1 .2-.1 .2zM146.4 190l.1 .2-.2 .3zM146.4 185.9v1.4l.6 .2M146.4 185.9l.7 .2M146.5 183.8l-.1 1.4 .7 .2"/>
<path d="M146.5 183.8l.6 .2M146.5 182.4v.8l.6 .1M147 188.5l.2 .1-.2 .2zM147 189.6l.1 .2-.1 .2zM147.1 186.1l-.1 1.4M147.1 184v1.4M147.1 182.6v.7M147.5 185.7l-.6-.1-.5 .3M147.5 185.7l-.4 .4M147.5 185.7v1.4l-.5 .4M147.6 183.7l-.5 .3M147.6 183.7l-.1 1.4-.4 .3"/>
<path d="M147.6 183.7l-.7-.2-.4 .3M147.6 182.7v.3l-.5 .3M148.4 191.9h.1M148.4 191.9l-.1 1.2 1.3 .3M148.4 191.9l1.3 .4M148.4 190.8l1.3 .3 .4-.3M148.4 190.8v1.1M148.4 189.6l.4-.3 1.3 .4M148.4 189.6l1.4 .4M148.4 189.6v1.2M148.4 195.5v3.1l.6 .2M149.3 189l.4-.3 1.3 .4"/>
<path d="M149.3 189v.1M149.3 189.1l-.4 .3M149.3 189.1l1.3 .3M149.3 189l1.3 .4M149.5 186.7h.1l-.1 .4zM149.5 185.5l.1 .2-.1 .2zM149.7 192.3l-.1 1.1M149.8 190l-.1 2.3M149.9 192.5l3 .8M149.9 192.8l3 .8M149.9 190.6l3.9 1M149.9 191.7l3.8 1"/>
<path d="M149.9 191.4l3.1 .8M150 190.2l3 .9M150.1 192.4l3 .8M150.1 192l-.4 .3M150.1 190.8h.1M150.1 191.2l3 .8M150.1 189.7l-.3 .3M150.1 190.1l3.1 .8M150.2 191.8l-.1 .2M150.2 192.9l-.6 .5M150.3 190.6l-.2 .2M150.4 191.8l-.3 .2"/>
<path d="M150.4 190.7l-.3 .1M150.5 192l3.1 .9M150.5 192.4l3.1 .8M150.5 191.2l3.1 .8M150.6 189.4l-.5 .3M150.6 189.4h.1M150.6 189.8l3 .8M150.6 190.1l3 .8M150.6 190.9l3 .8M150.7 189.6l3.1 .8M150.8 191.4h.1M150.9 192.5h.1"/>
<path d="M150.9 192h.1M150.9 192.5l-.1 .1M151 190.2h.1M151 190.8h.1M151 190.2l-.2 .1M151 190.2v.1M151 189.1l-.4 .3M151 189.1v.6M152.5 190.6v.1M152.7 190.6v.2M152.9 193.3v.3M153.1 190.2l.2-.2v.3"/>
<path d="M153.1 193.2l-.2 .1M153.1 193.2l-.2 .4M153.1 192l-.1 .5v-.3M153.1 192l-.1 .2M153.2 190.9l-.2 .2M153.2 190.9l-.2 .5v-.3M153.6 192.9v.3M153.6 191.7v.3M153.6 190.6v.3M153.7 189.6l.3-.1-.2 .5zM153.7 192.7l-.1 .5M153.7 192.7l-.1 .2"/>
<path d="M153.8 191.6l-.2 .4M153.8 191.6l-.2 .1M153.8 190.4l-.2 .2M153.8 190.4l-.2 .5M156.9 185.9l.2 .2M156.9 185.9l.1 .1M156.9 185l.2 .1M156.9 185v.9M156.9 185.4l.1 .3M156.9 185.4l.1 .1M156.9 182.4l.4 .1M156.9 183l.4 .1"/>
<path d="M156.9 182.8l.4 .1M157 182.2l.3 .1M157 184.9l-.1 .1M157 185.7v.3M157 185.5v.2M157 186.1h.1M157 184.9h.1M157 182.1l.4 .1M157 182.7l.4 .1M157 186l.1 .1M157 184.7v.1M157 184.8v.1"/>
<path d="M157 184.8l.1 .1M157 184.7h.1M157.1 182.2l-.1 .2M157.1 182.7l-.1 .3M157.1 185.4l-.1 .1M157.1 185.1v.3M157.1 186.1h.1M157.1 185.4h-.2M157.1 184.7v.2M157.1 184.9v.2M157.2 182l.4 .1M157.2 182.2h.4"/>
<path d="M157.2 182.6h.4M157.2 182.7l.4 .1M157.3 182.5v.2M157.3 182.3l.1 .1M157.3 182.9l.1 .1M157.3 182.3v.2M157.3 182.9v.2M157.3 181.9l.4 .1M157.3 182.5l.4 .1M157.4 196.4a1.19 1.19 0 0 0-.4 1.7l1.5 .4M157.4 196.4l-1.2-.1a1.05 1.05 0 0 0-.3 1.4l1 .4M157.4 181.9l-.1 .3"/>
<path d="M157.4 182.5h.1M157.4 196.4l1.5 .4M157.4 182.2l-.1 .1M157.4 182.2l.1 .1M157.4 182.8l-.1 .1M157.4 182.8v.1M157.4 185.8l.2 .1M157.4 185.8l-.3 .3M157.4 182.4v.1M157.4 182.5h-.1M157.4 183l-.1 .1M157.4 182.9v.1"/>
<path d="M157.5 182.3l-.1 .1M157.5 182.3l-.1 .2M157.5 184.5h.2M157.5 184.4l-.5 .3M157.5 184.5l-.4 .4M157.5 184.4l-.4 .3M157.5 184.4v.1M157.5 182.5l.4 .1M157.5 184.5h.1M157.6 184.8a.58 .58 0 0 0-.3 1 .63 .63 0 0 1 .3-.9 .64 .64 0 0 0-.3 .9v-.5l.3-.4M157.6 184.9l-.3 .6 .1 .3M157.6 185.5h.1"/>
<path d="M157.6 181.9l.6 .3M157.6 181.7l.3 .2M157.6 182.3l.3 .1M157.6 182.2v.3M157.6 182.1h.1M157.6 182.1v.1M157.6 182.6v.2M157.6 182.6l.1 .1M157.6 184.5l.1 .4M157.6 185.2h.1M157.6 184.5l-.5 .4M157.6 181.7h.4"/>
<path d="M157.7 184.9h-.1M157.7 184.9h.2M157.7 182.2l.3 .1M157.7 182.2h.1M157.7 185.2l.1 .2M157.7 181.7l-.1 .3M157.7 185.2l-.1 .3M157.7 182l-.1 .1M157.7 182l.1 .1M157.7 182.6h-.1M157.7 182.6l.1 .1M157.7 182.1v.1"/>
<path d="M157.7 182.2h-.1M157.7 182.8h-.1M157.8 185.4l-.2 .1M157.8 185a.44 .44 0 0 1 .2 .5 .44 .44 0 0 1-.4 .3zM157.8 185.4h.1M157.8 185.8h-.1M157.8 182.7h-.1M157.8 182.7l-.1 .1M157.8 182.8h-.1M157.8 182.1l-.1 .1M157.8 182.1h-.1M157.8 182.2l.4 .1"/>
<path d="M157.9 181.7l.3 .1M157.9 181.5l.3 .1M157.9 182v.3M157.9 181.9v.1M157.9 182.4v.2M157.9 181.9h.1M157.9 182.4l.1 .1M157.9 185a.45 .45 0 0 0-.4 .3 .45 .45 0 0 0 .2 .5M157.9 185h.1M157.9 181.4l.4 .1M158 182.3l-.1 .1M158 182.3l.1 .1"/>
<path d="M158 182l.3 .1M158 181.4l-.1 .3M158 181.7l-.1 .2M158 181.7l.1 .2M158 181.9v.1M158 182.5v.1M158 182h-.1M158 182.6h-.1M158.1 182.4l-.1 .1M158.1 181.9h-.1M158.1 181.9l-.1 .1M158.1 182.4l-.1 .2"/>
<path d="M158.2 182l.3 .1M158.2 181.3l.3 .1M158.2 181.5h.3M158.2 181.9h.3M158.2 181.8v.2M158.2 181.6l.2 .1M158.2 181.6v.2M158.2 182.2v.1M158.2 182.2h.2M158.3 181.2l.3 .1M158.3 181.8l.3 .1M158.3 182.1l-.1 .1"/>
<path d="M158.3 182.1l.1 .1M158.3 181.7v.1M158.3 181.2v.3M158.3 181.5l-.1 .1M158.3 181.5l.1 .1M158.4 181.7h.1M158.4 182.2v.1M158.4 181.7l-.2 .1M158.4 182.3h-.2M158.4 182.2h.1M158.4 181.6v.1M158.5 181.9v.2"/>
<path d="M158.5 181.9l.1 .1M158.5 182.1h.1M158.5 181.4v.1M158.5 181.4h.2M158.6 181.9l.1 .1M158.6 181.9h-.1M158.6 181.3l-.1 .1M158.6 181.3l.1 .1M158.6 182v.1M158.7 181.5h-.2M158.7 181.4h.1M158.7 181.4v.1"/>
<path d="M158.7 182l-.1 .1M158.7 181.5h.1M158.7 182h-.1M159.1 196.5l.6-.3 .7 .2a2.33 2.33 0 0 0-.9 3.3l-.6-.2a2.41 2.41 0 0 1 .2-3zM159.8 196.7l.6-.3a2.23 2.23 0 0 1-.2 3l-.7 .3a2.45 2.45 0 0 1 .3-3zM160.2 197.3l.2-.1 .1 .6 .3-.4-.3 1.4-.3 .3 .2-.5-.2-.1a.23 .23 0 0 1-.3 .1 .23 .23 0 0 1-.1-.3 .23 .23 0 0 1 .3-.1l.2-.2zM160.4 182.6l.5-.3a1.72 1.72 0 0 1-.7 2.5l-.3-1zM160.5 182.5v.8l-.6 1.2M171.6 185.6l-1.1-.1a1.03 1.03 0 0 0-.4 1.4l1.1 .4M173.2 186l-1.5-.4a1.24 1.24 0 0 0-.5 1.7l1.6 .4M173.7 190.7l-.1 4.3a3.5 3.5 0 0 0 3.2 2.5M173.8 186.4l-.3 1.5 .2 .9"/>
<path d="M173.8 185.4a2.67 2.67 0 0 0-.7 3.3l.6 .1a2.39 2.39 0 0 1 .1-2.5M173.9 183.3a3.7 3.7 0 0 0 3.2 2.5M173.9 183.3l-.2 7.1a3.7 3.7 0 0 0 3.2 2.6M176 182.8l.1-.1 .2 .4a.67 .67 0 0 0-.1 .9 .67 .67 0 0 0 .9 .1l-.2-.8 .3-.2a.89 .89 0 0 1 .3 .9 .89 .89 0 0 1-.6 .7 1.18 1.18 0 0 1-.9-1.9zM176.8 197.5l5.4 1.5M184.3 192.3l.2-.1a1.12 1.12 0 0 1-.5 1.8l-.1-.8zM185.5 192.1l-1.5 .8 .6-.3M187.6 194.9l-5.4 4.1M112.1 214.5l.9 1M112.1 214.3v.2M112.3 210.7l-.2 3.8M112.4 208.9v.1"/>
<path d="M112.4 209l1.7 1.5M112.4 206.7v2.3M112.5 215a2.58 2.58 0 0 0 2.6 1.6l2.4 .1a2.25 2.25 0 0 0 2.5-1.5 2.9 2.9 0 0 1-3.3 2.5 3.4 3.4 0 0 1-4.2-2.7zM113 215.5l.8 .4M113 215.5a5.4 5.4 0 0 0 3.2 1M113.2 209.9l-.9 .6v.3l1.7 1.5M113.5 210a1.49 1.49 0 0 0 1.4 1.9l1.4 .3a4.3 4.3 0 0 0 2.7-.6M113.6 205.8a1.33 1.33 0 0 0 1 2.1l2.1 .3a4.2 4.2 0 0 0 2.6-.6M113.6 205.7l-1.1 .8-.1 .3 1.7 1.4M113.7 203.7l-.1 2.2a2.74 2.74 0 0 0 2.9 1.5 4.3 4.3 0 0 0 2.7-.6M113.8 215.9l.6 .2M114 206.6a5 5 0 0 0 5.1 .3"/>
<path d="M114 212.3l.5 .1M114 212.3l-.2 3.6M114.1 210.5l.5 .1M114.1 208.2l.6 .2M114.1 208.2v2.3M114.2 203.1v.3a3.6 3.6 0 0 0 4.7 .7M114.2 203.2v.1a1.93 1.93 0 0 0 2.2 1.2 3.7 3.7 0 0 0 2.4-.4M114.3 203a.8 .8 0 0 0-.6 .6 .8 .8 0 0 0 .4 .8 5.3 5.3 0 0 0 5.1 .2M114.3 202.9a4 4 0 0 1 4.8 .1l.1 .3a2.44 2.44 0 0 1-2.8 1 2.35 2.35 0 0 1-2.2-1.1zM114.4 216.1l1.8 .4M114.5 212.4l3.6 .2M114.5 212.4l-.1 3.7"/>
<path d="M114.6 210.6l3.6 .2M114.7 202.9a3.1 3.1 0 0 1 4.2 .3 2.15 2.15 0 0 1-2.7 .9 1.36 1.36 0 0 1-1.5-1.2zM114.7 208.4l3.6 .2M114.7 208.4l-.1 2.2M114.9 202.7v1M118 216.2l-1.8 .3M118.1 212.6l-.1 3.6M118.3 208.6l-.1 2.2M118.6 216.1l-.6 .1M118.7 212.5l-.6 .1M118.7 212.5l-.1 3.6M118.7 210.7l-.5 .1"/>
<path d="M118.8 203.9v.2M118.9 208.5l-.6 .1M118.9 204.1l.3 .5M118.9 208.5l-.2 2.2M118.9 214.1h.1M118.9 213.5l.2 .2M119 210.5v1.1M119 213.7v-.2l.2 .4M119 213.7l-.1 .4M119 213.8h.1M119.1 206.9l.2 .4v.3M119.1 213.8l-.2 .3"/>
<path d="M119.1 213.8l.1 .1M119.1 213.7h.1M119.1 213.7l.1 .2M119.2 203.2l.5 .8-.5 .6M119.2 206.8l-.1 .1M119.2 203.3l-.4 .8M119.2 203.3v.5l-.3 .3M119.2 213.3h.1M119.2 213.3l-.1 .4M119.2 204.6v2.2M119.3 213.3h.1M119.3 213.3l.3-.3v.7"/>
<path d="M119.5 210.3a1.24 1.24 0 0 1-.5 1.3M119.5 215.8l-.9 .3M119.5 215.8a6 6 0 0 1-3.3 .7M119.5 216.1l-.2 .5-.3 .5M119.5 215.8v.3M119.5 213.1h.1M119.5 213.4v.1M119.5 215.8h.1M119.5 209.2h.1M119.5 209.3h.1M119.5 209.2v.2M119.5 208.7v.8l.4-.3"/>
<path d="M119.5 208.7l.4-.2v.7M119.5 208.9h.1M119.5 208.8h.1M119.5 213.1l-.2 .2M119.5 213.1v.6M119.5 213.4l-.2 .2 .2-.1M119.5 213.7l-.2 .2 .3-.2M119.5 213.7h.1M119.6 208.7l-.1 .1M119.6 209.2h.1M119.6 208.9v.3M119.6 208.8v.1"/>
<path d="M119.6 208.8h.1M119.6 209.3h.1M119.6 206l.1 .1a1.11 1.11 0 0 1-.4 1.5M119.6 205.9l1.1 1v.2M119.6 208.8v.2M119.6 209.1v.1M119.6 209v.3zM119.7 210.1l.9 .8-.1 .3M119.7 203.9l-.1 2.3-.4 .6M119.7 210.1l-1 .6M119.7 209.2h.1M119.7 209v.2"/>
<path d="M119.7 208.6h.1M119.8 208.7l-.1 .1M119.8 208.6l-.1 .3 .1-.3M119.8 209.3h-.2M119.8 208.6l-.2 .2M119.8 208.6h.1M119.8 209.2v.1M119.8 212.9v.6M119.8 212.9l-.2 .8 .3-.2M119.8 208.6l.1 .2M119.8 209.2l-.1-.2 .1 .2M119.8 213.5h.1"/>
<path d="M119.8 208.8h.1M119.8 208.8v.1M119.8 209.1v.1M119.8 209.2h-.1M119.8 209.2h.1M119.8 208.8l.1 .1M119.9 208.5v.1M119.9 208.8v.1M119.9 213.4h.1M119.9 213.4l-.3 .2M119.9 213.4v.1M119.9 208.8h.1"/>
<path d="M119.9 208.8l-.1 .1h.1M119.9 208.8l-.1 .4M120 212.9h.1M120.1 212.9l-.1-.2 .1 .6M120.1 213v.3M120.1 213.2v.1M120.1 213.3h.1M120.2 212.9l-.1 .1M120.2 212.9h.1M120.2 212.9l-.1 .4M120.2 212.8l-.1 .1M120.2 212.8v.1"/>
<path d="M120.3 212.5l-.2 .8M120.3 212.5l-.1 .3M120.3 212.5l-.1 .2M120.4 214.8l-.9 1M120.5 211.2l-1.8 1.3M120.5 211.2l-.1 3.6M120.6 211l-.2 3.8M120.6 209.4l-.9 .7M120.7 207l-.1 2.4M120.7 207.1l-1.8 1.4M120.7 207.1l-.1 2.3M187.1 214l.1 1 .5 .8 6.1 1.5"/>
<path d="M187.1 214l6 1.5M192.4 213l.3 .9M192.7 213.9l.4 1.6M192.7 213.9l1.5 .4M193.1 215.5a1.38 1.38 0 0 0 1 1.8l.3-.2M194.5 212.8l-.3 1.5M194.5 212.8l-2.1 .2M194.7 213.5l-.5 1.9M195.1 216.6l-.6 .5M195.2 213l.3-.1a1.52 1.52 0 0 1 .4 2.2 1.39 1.39 0 0 1-1.3 1.3 2.77 2.77 0 0 1 .6-3.4zM209.9 205l-.6 .2M211.3 204.1l-.7 .1-14.1 10.7-.8 1a1.02 1.02 0 0 1-1.2 .8 2.21 2.21 0 0 1-.3-2.4"/>
<path d="M211.3 204.1l-1.4 .9M211.5 200.8l-.5 2M211.8 203.9l-.9 .7-1 .4M211.9 200.3l.5-.1a2.81 2.81 0 0 1-.8 3.6 1.52 1.52 0 0 1-.4-2.2zM328 227v25.1M410 227h-180v60M230 252.1h180M230 272h180M343 272v15M358 272v15"/>
<circle cx="162.1" cy="160.4" r=".18"/>
</g>
<path d="M183.9 164.3v.5l.1 .1 .1-.3-.1 .3a.33 .33 0 0 0 .5-.4 .33 .33 0 0 0-.6-.2zM200.8 191.4v.2l.3 .1-.3-.1a.33 .33 0 0 0 .4 .3 .33 .33 0 0 0 .1-.5 .33 .33 0 0 0-.5 0zM158.7 197.4l2.3 2.4-.8 .6zM151.4 179.7l.9 3.2-1 .2zM113 205.4l3.4-.3-3.1 1.3zM82.8 135.3l3.2-1.1-2.7 2zM123.2 84.4l.8 .6-2.3 2.4zM118.4 54.7v.4l.3-.2-.3 .2a.34 .34 0 0 0 .5 .1 .34 .34 0 0 0 0-.5 .34 .34 0 0 0-.5 0zM74.3 130.9a.34 .34 0 0 0 .1 .5 .34 .34 0 0 0 .4-.3h-.3h.3l-.2-.3zM145.5 146.7l1 .3-1.3 3.1z" fill="#000"/>
<g font-size="9.6">
<text x="137.6" y="38.5">2</text>
<text x="137.6" y="63.9">3</text>
<text x="156.2" y="104">6</text>
<text x="200.6" y="120.8">4</text>
<text x="36.4" y="131.1">8</text>
<text x="33.7" y="162.1">10</text>
<text x="244" y="198.1">1</text>
<text x="36.4" y="224.9">7</text>
<text x="155.1" y="252.2">5</text>
<text x="196.6" y="257.3">9</text>
</g>
<text font-size="5.6" x="232.4" y="257.4">Sensor Node - Explosionszeichnung</text>
<g font-size="4.7">
<text x="243.1" y="14.5">POS-NR.</text>
<text x="275.3" y="14.5">BENENNUNG</text>
<text x="334.2" y="14.5">BESCHREIBUNG</text>
<text x="390.9" y="14.5">MENGE</text>
</g>
<g font-size="4.2">
<text x="251.1" y="20.9">1</text>
<text x="265.7" y="20.9">63215000_ET-215</text>
<text x="398.1" y="20.9">1</text>
<text x="251.1" y="29.2">2</text>
<text x="265.7" y="27.2">Ant-868-CW-HW-SMA-</text>
<text x="398.1" y="29.2">1</text>
<text x="265.7" y="31.3">ND</text>
<text x="251.1" y="38.7">3</text>
<text x="265.7" y="36.6">MMCX male to SMA</text>
<text x="265.7" y="40.7">female</text>
<text x="398.1" y="38.7">1</text>
<text x="265.7" y="46">Batteryholder_assembl</text>
<text x="251.1" y="48.1">4</text>
<text x="265.7" y="50.1">y</text>
<text x="398.1" y="48.1">1</text>
<text x="251.1" y="57.2">5</text>
<text x="265.7" y="57.2">Cirucit Board</text>
<text x="398.1" y="57.2">1</text>
<text x="265.7" y="63.6">PressureCompensation</text>
<text x="251.1" y="67.7">6</text>
<text x="265.7" y="67.7">Element_Agro_EX24501</text>
<text x="265.7" y="71.8">234</text>
<text x="398.1" y="67.7">1</text>
<text x="265.7" y="77.9">SKINTOP_K_M_12x1_5_</text>
<text x="251.1" y="82">7</text>
<text x="265.7" y="82">ATEX_plus______Art__Nr</text>
<text x="398.1" y="82">1</text>
<text x="265.7" y="86.1">__54115200_F_3_</text>
<text x="251.1" y="93.2">8</text>
<text x="265.7" y="93.2">DIN7981_TX-A2-4.8x13</text>
<text x="398.1" y="93.2">2</text>
<text x="251.1" y="100.5">9</text>
<text x="265.7" y="100.5">DIN7981_TX-A2-4.8x7</text>
<text x="398.1" y="100.5">4</text>
<text x="249.9" y="107.5">10</text>
<text x="265.7" y="107.5">mountingPlateET215</text>
<text x="398.1" y="107.5">1</text>
</g>
<g font-size="3.4">
<text x="400.2" y="230.6">A3</text>
<text x="398" y="239.9">M 1:2</text>
<text x="399.2" y="250">1 / 1</text>
</g>
<g font-size="3.2">
<text x="14.3" y="118.9" transform="rotate(-90 14.3 118.9)">by EAWAG Eidg. Anstalt für Wasserversorgung,</text>
<text x="17.5" y="118.9" transform="rotate(-90 17.5 118.9)">Abwasserreinigung u. Gewässerschutz, Überlandstrasse 133, 8600 Dübendorf</text>
</g>
<g font-size="2.7">
<text x="329.7" y="230.6">Material:</text>
<text x="329.5" y="235.6">Gewicht:</text>
<text x="344.2" y="235.6">0.00 kg</text>
<text x="396.5" y="235.7">Massstab</text>
<text x="233.6" y="244.8" transform="rotate(-90 233.6 244.8)">Änderungen</text>
<text x="329.5" y="240.6">Geprüft</text>
<text x="329.5" y="245.6">Erstellt</text>
<text x="343.8" y="245.6">27.08.2019</text>
<text x="359.7" y="245.8">S.Dicht</text>
<text x="398.6" y="245.6">Seiten</text>
<text x="236.2" y="250.5">Ind</text>
<text x="242.1" y="250.6">Änderungstext</text>
<text x="304.2" y="250.6">Datum</text>
<text x="318.3" y="250.6">Name</text>
<text x="346.7" y="250.6">Datum</text>
<text x="360.3" y="250.6">Name</text>
<text x="345.7" y="275.8">Revision</text>
<text x="372.5" y="275.6">Zeichnungsnummer</text>
<text x="301.5" y="276">Eawag</text>
<text x="301.5" y="279">Überlandstrasse 133</text>
<text x="18.9" y="285.9" transform="rotate(-90 18.9 285.9)">Sensor_Node_Explosionszeichnung.SLDDRW (Erstellt mit SolidWorks)</text>
<text x="301.5" y="282">Postfach 611</text>
<text x="301.5" y="285">8600 Dübendorf / Schweiz</text>
</g>
</svg>
